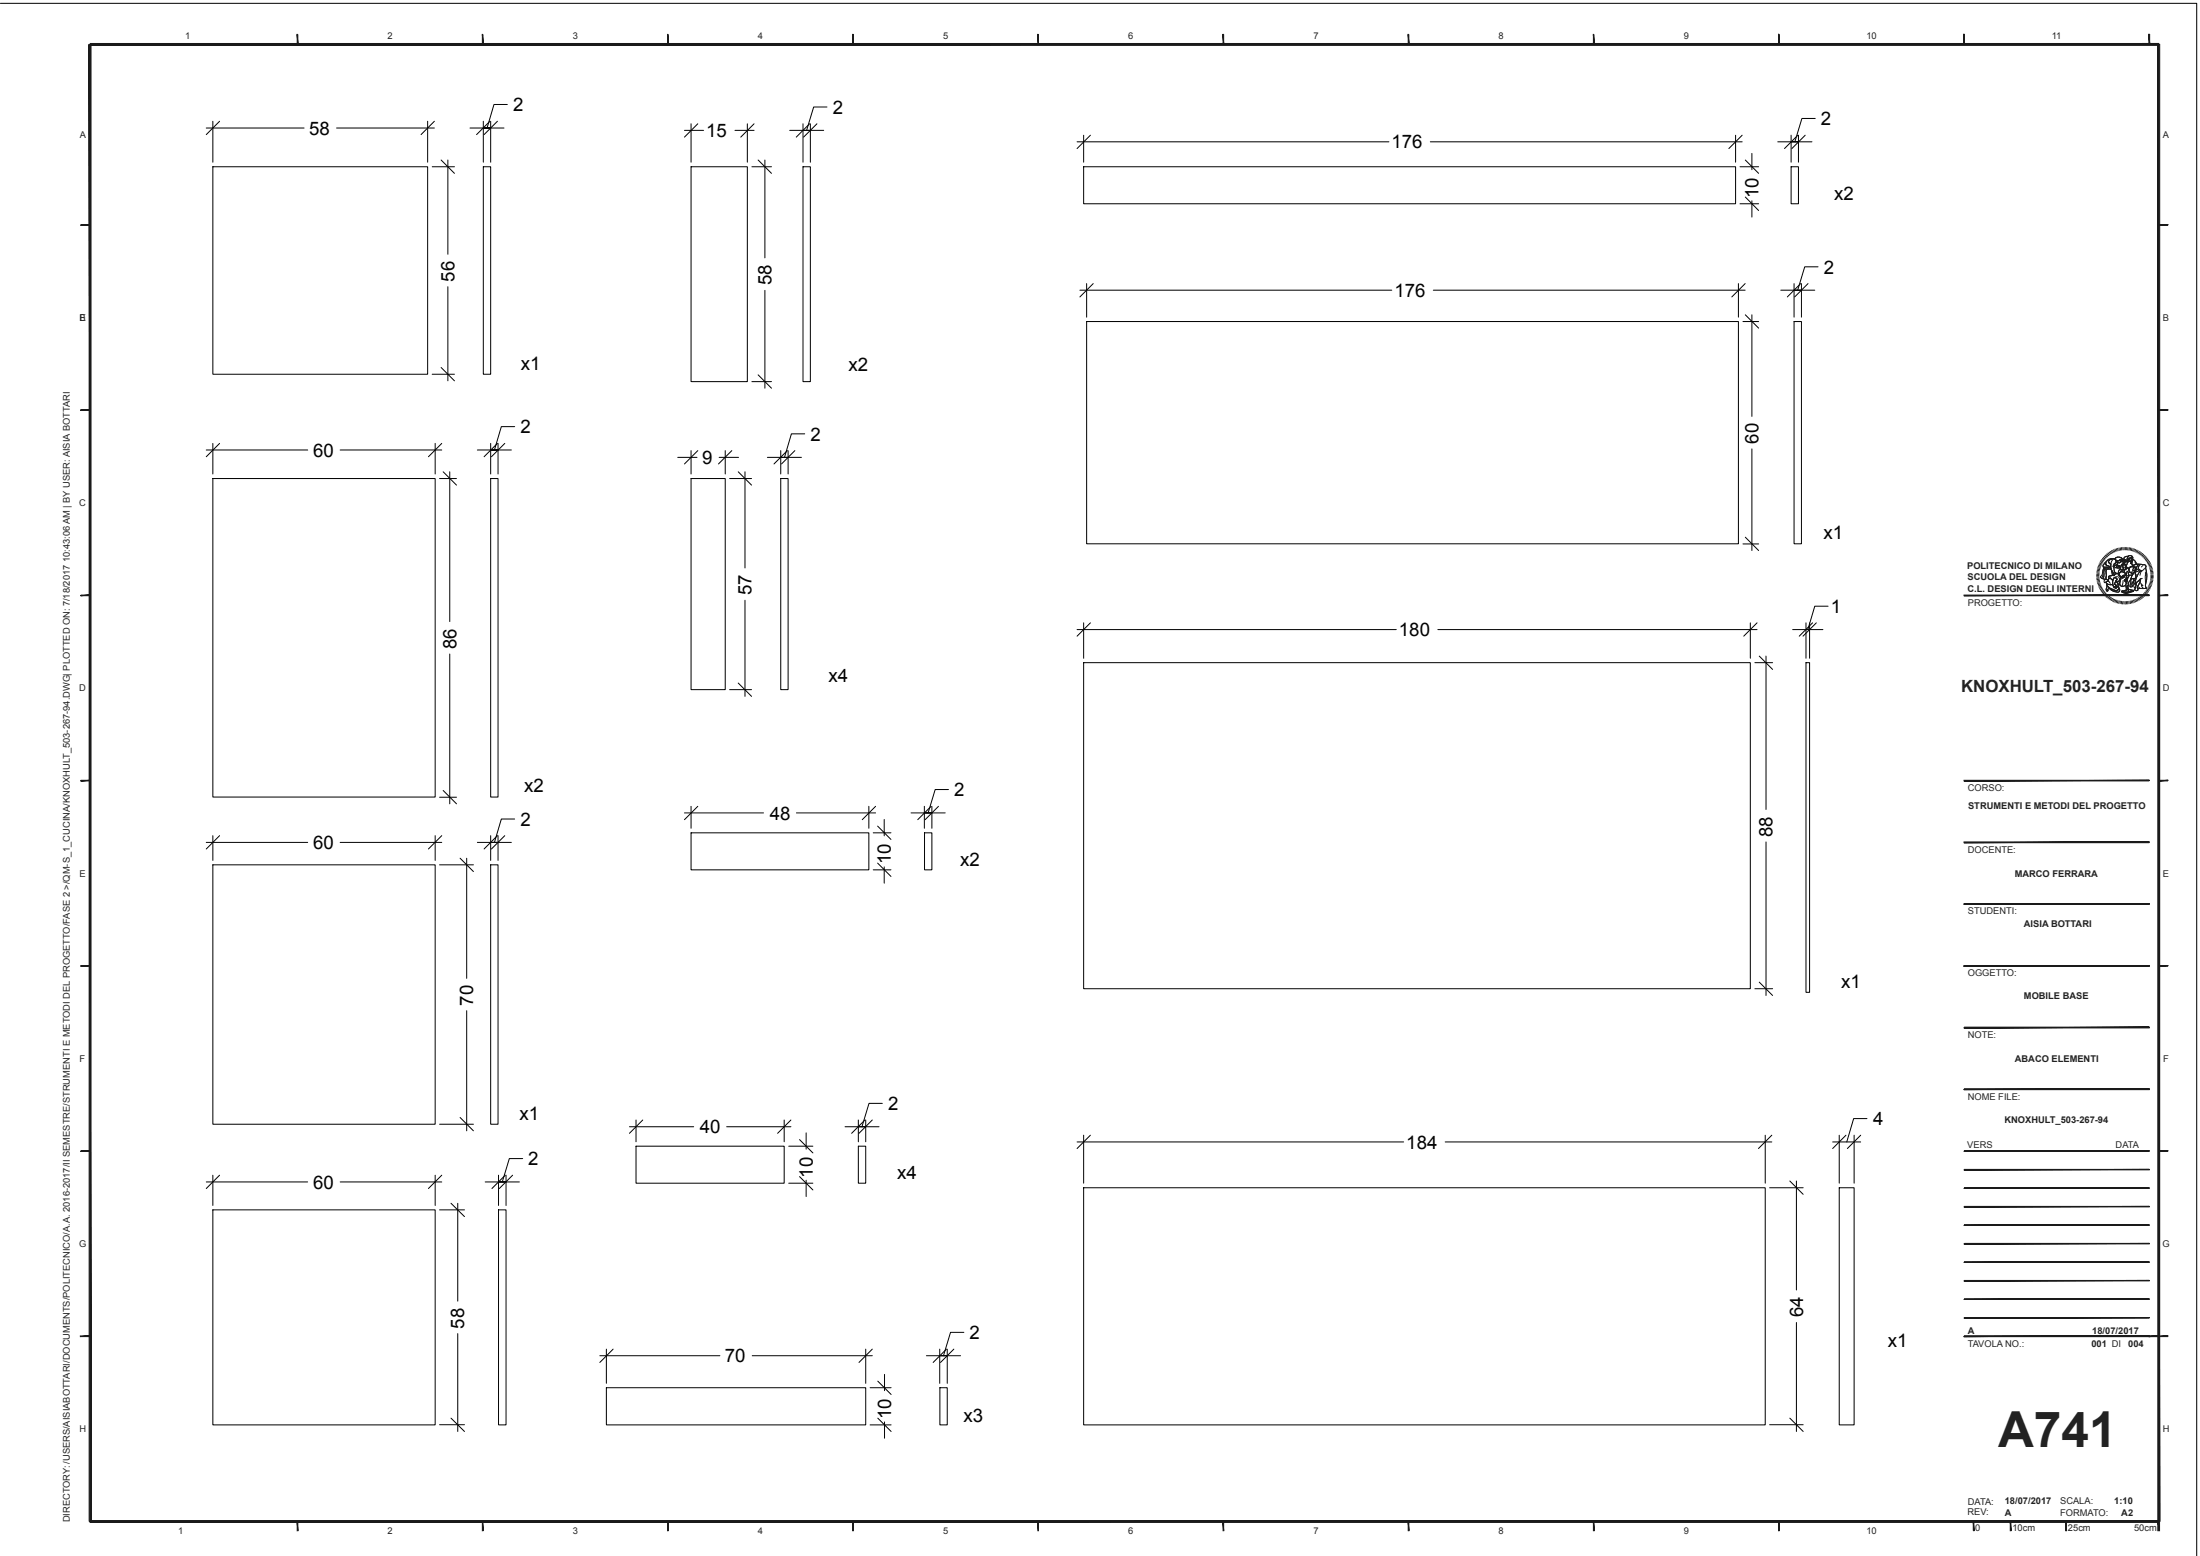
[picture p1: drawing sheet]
<svg xmlns="http://www.w3.org/2000/svg" width="594mm" height="420mm" viewBox="0 0 594 420" stroke-linecap="round" stroke-linejoin="round" font-family="sans-serif">
<g fill="none" stroke="#000" stroke-width=".27">
<path d="M55.7 34.6h26.4M57.5 32.7v11.1M59.3 32.7l-3.6 3.6M90.9 34.6h26.4M115.5 32.7v11.1M117.3 32.7l-3.6 3.6M126.9 34.6h3.6M130.5 34.6h2h-2M130.5 32.7v11.1M132.3 32.7l-3.6 3.6M132.5 32.7v11.1M132.5 34.6h3.6"/>
<path d="M134.3 32.7l-3.6 3.6M137 28.2h-3.6l-1.9 6.4M184.8 35.2h5.2M186.6 33.4v10.4M188.4 33.4l-3.6 3.6M198.4 35.2h5.2M201.8 33.4v10.4M203.6 33.4l-3.6 3.6M213.2 35.2h3.6M216.8 35.2h2h-2M216.8 33.4v10.4M218.6 33.4l-3.6 3.6"/>
<path d="M218.8 35.2h3.6M218.8 33.4v10.4M220.6 33.4l-3.6 3.6M223.3 28.9h-3.6l-1.9 6.3M290.8 38.3h84.2M292.6 36.5v7.3M294.4 36.5l-3.6 3.6M386.2 38.3h84.2M468.6 36.5v7.3M470.4 36.5l-3.6 3.6M480 38.3h3.6M483.6 38.3h2h-2"/>
<path d="M483.6 36.5v7.3M485.4 36.5l-3.6 3.6M485.6 38.3h3.6M485.6 36.5v7.3M487.4 36.5l-3.6 3.6M490.1 32h-3.6l-1.9 6.3M57.5 45h58v56h-58zM116.7 45h6M119.1 43.2l3.6 3.6M120.9 43.2v25.4M130.5 45h2v56h-2zM186.6 45h15.2v58h-15.2z"/>
<path d="M203 45h5.3M204.7 43.2l3.6 3.6M206.5 43.2v26.4M216.8 45h2v58h-2zM292.6 45h176v10h-176zM469.8 45h5M469.8 55h5M471.2 43.2l3.6 3.6M471.2 53.2l3.6 3.6M473 41.4v4.4M473 54.2v4.4M483.6 45h2v10h-2z"/>
<path d="M120.9 77.4v25.4M206.5 78.4v26.4M291.6 78.3h84.2M293.4 76.5v9.1M295.2 76.5l-3.6 3.6M387 78.3h84.2M469.4 76.5v9.1M471.2 76.5l-3.6 3.6M480.8 78.3h3.6M484.4 78.3h2h-2M484.4 76.5v9.1M486.2 76.5l-3.6 3.6"/>
<path d="M486.4 78.3h3.6M486.4 76.5v9.1M488.2 76.5l-3.6 3.6M490.9 72h-3.6l-1.9 6.3M119.1 99.2l3.6 3.6M293.4 86.8h176v60h-176zM470.6 86.8h4.2M471.2 85l3.6 3.6M473 85v27.4M484.4 86.8h2v60h-2zM57.5 119.7v8.2M59.3 119.7l-3.6 3.6"/>
<path d="M116.7 101h6M117.5 119.7v8.2M119.3 119.7l-3.6 3.6M132.5 119.7v8.2M134.3 119.7l-3.6 3.6M134.5 119.7v8.2M136.3 119.7l-3.6 3.6M139 115.2h-3.6l-1.9 6.3M203 103h5.3M204.7 101.2l3.6 3.6M217.3 117.1h-3.6l-1.9 6.4M55.7 121.5h27.4"/>
<path d="M57.5 129.2h60v85.9h-60zM91.8 121.5h27.5M118.7 129.2h4.6M119.7 127.3l3.6 3.6M121.4 127.3v40.5M128.9 121.5h3.6M132.5 129.2h2v85.9h-2zM132.5 121.5h2h-2M134.5 121.5h3.6M183 123.5h5.2M186.6 129.2h9.2v57h-9.2zM186.6 121.6v6.3"/>
<path d="M188.4 121.6l-3.6 3.6M194.2 123.5h5.2M195.8 121.6v6.3M197 129.2h5.9M197.6 121.6l-3.6 3.6M199.3 127.3l3.6 3.6M201.1 127.3v26M207.2 123.5h3.6M210.8 129.2h2v57h-2zM210.8 123.5h2h-2M210.8 121.6v6.3M212.6 121.6l-3.6 3.6"/>
<path d="M212.8 121.6v6.3M212.8 123.5h3.6M214.6 121.6l-3.6 3.6M473 121.2v27.4M470.6 146.8h4.2M471.2 145l3.6 3.6M121.4 176.5v40.5M201.1 162v26M290.8 169.9h86.2M292.6 178.9h180v88h-180zM292.6 168.1v9.6M294.4 168.1l-3.6 3.6"/>
<path d="M388.2 169.9h86.2M472.6 168.1v9.6M473.8 178.9h4.8M474.4 168.1l-3.6 3.6M475 177.1l3.6 3.6M476.8 177.1v41.4M484 169.9h3.6M487.6 178.9h1v89h-1zM487.6 169.9h1h-1M487.6 168.1v9.6M488.6 169.9h3.6M488.6 168.1v9.6"/>
<path d="M489.4 168.1l-3.6 3.6M490.4 168.1l-3.6 3.6M493.6 163.6h-3.6l-1.9 6.3M197 186.2h5.9M199.3 184.4l3.6 3.6M118.7 215.2h4.6M119.7 213.4l3.6 3.6M184.8 219.4h21.3M186.6 217.6v6M188.4 217.6l-3.6 3.6M215 219.4h21.4M234.6 217.6v6"/>
<path d="M236.4 217.6l-3.6 3.6M246 219.4h3.6M249.6 219.4h2h-2M249.6 217.6v6M251.4 217.6l-3.6 3.6M251.6 219.4h3.6M251.6 217.6v6M253.4 217.6l-3.6 3.6M256.1 213.1h-3.6l-1.9 6.3M55.7 227.4h27.4M57.5 233.4h60v70.1h-60zM57.5 225.6v6.7"/>
<path d="M59.3 225.6l-3.6 3.6M91.8 227.4h27.5M117.5 225.6v6.7M118.7 233.4h9.1M119.3 225.6l-3.6 3.6M124.2 231.7l3.6 3.6M126 231.7v32.4M128.9 227.4h3.6M132.5 233.4h2v70.1h-2zM132.5 227.4h2h-2M132.5 225.6v6.7M134.3 225.6l-3.6 3.6"/>
<path d="M134.5 225.6v6.7M134.5 227.4h3.6M136.3 225.6l-3.6 3.6M139 221.1h-3.6l-1.9 6.3M186.6 224.8h48v10h-48zM235.8 224.8h4.8M235.8 234.8h4.8M237 223l3.6 3.6M237 233l3.6 3.6M238.7 221.2v4.4M238.7 234v4.4M249.6 224.8h2v10h-2z"/>
<path d="M476.8 227.3v41.4M126 272.8v32.4M473.8 266.9h4.8M475 265.1l3.6 3.6M238.2 297.8h-3.6l-1.9 6.3M55.7 319h27.4M57.5 317.2v8.2M59.3 317.2l-3.6 3.6M91.8 319h27.5M117.5 317.2v8.2M118.7 303.5h9.1M119.3 317.2l-3.6 3.6"/>
<path d="M124.2 301.6l3.6 3.6M131 319h3.6M134.6 319h2h-2M134.6 317.2v8.2M136.4 317.2l-3.6 3.6M136.6 319h3.6M136.6 317.2v8.2M138.4 317.2l-3.6 3.6M141.1 312.7h-3.6l-1.9 6.3M169.9 304.1h17.4M171.7 309.4h40v10h-40zM171.7 302.3v5.9"/>
<path d="M173.5 302.3l-3.6 3.6M196.2 304.1h17.4M211.7 302.3v5.9M213 309.4h6.5M213 319.4h6.5M213.6 302.3l-3.6 3.6M215.9 307.6l3.6 3.6M215.9 317.6l3.6 3.6M217.7 305.8v4.4M217.7 318.6v4.4M228.2 304.1h3.6M231.8 309.4h1.9v10h-1.9z"/>
<path d="M231.8 304.1h1.9h-1.9M231.8 302.3v5.9M233.5 302.3l-3.6 3.6M233.7 304.1h3.6M233.7 302.3v5.9M235.5 302.3l-3.6 3.6M290.8 308.2h88.2M292.6 306.4v13M294.4 306.4l-3.6 3.6M390.2 308.2h88.2M476.6 306.4v13M478.4 306.4l-3.6 3.6"/>
<path d="M483.3 318.8l3.6 3.6M485 318.8v29.4M494.8 308.2h7.6M496.6 306.4v13M498.4 306.4l-3.6 3.6M500.6 306.4v13M502.4 306.4l-3.6 3.6M504.1 301.9h-3.6l-1.9 6.3M57.5 326.6h60v58h-60zM118.7 326.6h6.7M121.8 324.8l3.6 3.6M123.6 324.8v26.4"/>
<path d="M134.6 326.6h2v58h-2zM292.6 320.6h184v64h-184zM477.8 320.6h9.1M496.6 320.6h4v64h-4zM123.6 360v26.4M260.2 359.6h-3.6l-1.9 6.3M485 357v29.4M161.9 365.9h32.5M163.7 374.6h70v10h-70zM163.7 364.2v9.2M165.5 364.2l-3.6 3.6M203.1 365.9h32.4"/>
<path d="M233.7 364.2v9.2M234.9 374.6h5.7M235.5 364.2l-3.6 3.6M237 372.8l3.6 3.6M238.8 371v4.4M250.1 365.9h3.6M253.7 365.9h2.1h-2.1M253.7 364.2v9.2M253.8 374.6h2v10h-2zM255.5 364.2l-3.6 3.6M255.8 365.9h3.6M255.8 364.2v9.2"/>
<path d="M257.5 364.2l-3.6 3.6M118.7 384.6h6.7M121.8 382.8l3.6 3.6M234.9 384.6h5.7M237 382.8l3.6 3.6M238.8 383.8v4.4M477.8 384.6h9.1M483.3 382.8l3.6 3.6"/>
</g>
<g fill="#1a1a1a" stroke="#1a1a1a" stroke-width=".27">
<path d="M582.6 12v398.7h.5zM582.6 12h.5v398.7z"/>
<path d="M24.3 410.4v.5l558.6-.5zM24.3 410.9l558.6-.5v.5z"/>
<path d="M480.2 9.2l.2 2.5v-2.5zM480.2 9.2l.2 2.5h-.2z"/>
<path d="M530.2 9.2l.2 2.5v-2.5zM530.2 9.2l.2 2.5h-.2z"/>
<path d="M580.2 9.2l.2 2.5v-2.5zM580.2 9.2l.2 2.5h-.2z"/>
<path d="M21.8 110.8h2.5v-.2zM21.8 110.6h2.5l-2.5 .2z"/>
<path d="M582.9 260.8h2.5v-.2zM582.9 260.6h2.5l-2.5 .2z"/>
<path d="M582.9 210.8h2.5v-.2zM582.9 210.6h2.5l-2.5 .2z"/>
<path d="M582.9 160.8h2.5v-.2zM582.9 160.6h2.5l-2.5 .2z"/>
<path d="M582.9 110.8h2.5v-.2zM582.9 110.6h2.5l-2.5 .2z"/>
<path d="M582.9 60.8h2.5v-.2zM582.9 60.6h2.5l-2.5 .2z"/>
<path d="M582.9 360.8h2.5v-.2zM582.9 360.6h2.5l-2.5 .2z"/>
<path d="M582.9 310.8h2.5v-.2zM582.9 310.6h2.5l-2.5 .2z"/>
<path d="M430.2 410.7l.2 2.5v-2.5zM430.2 410.7l.2 2.5h-.2z"/>
<path d="M380.2 410.7l.2 2.5v-2.5zM380.2 410.7l.2 2.5h-.2z"/>
<path d="M480.2 410.7l.2 2.5v-2.5zM480.2 410.7l.2 2.5h-.2z"/>
<path d="M330.2 410.7l.2 2.5v-2.5zM330.2 410.7l.2 2.5h-.2z"/>
<path d="M280.2 410.7l.2 2.5v-2.5zM280.2 410.7l.2 2.5h-.2z"/>
<path d="M230.2 410.7l.2 2.5v-2.5zM230.2 410.7l.2 2.5h-.2z"/>
<path d="M180.2 410.7l.2 2.5v-2.5zM180.2 410.7l.2 2.5h-.2z"/>
<path d="M130.2 410.7l.2 2.5v-2.5zM130.2 410.7l.2 2.5h-.2z"/>
<path d="M80.2 410.7l.2 2.5v-2.5zM80.2 410.7l.2 2.5h-.2z"/>
</g>
<g fill="none" stroke="#1a1a1a" stroke-width=".27">
<path d="M566.1 155.4h.6M566.1 155.7h.6M566.1 154.7h.7M566.1 155h.7M566.1 154.3l.7 .1M566.2 153.9l.7 .2M566.3 153.6l.6 .2M566.4 153.3l.6 .1M566.5 152.9l.6 .2M566.6 152.6l.6 .2M566.7 152.2l.7 .3M566.8 156l-.7 .1"/>
<path d="M566.8 156.3l-.7 .1M566.9 156.7l-.7 .1M566.9 151.9l.6 .3M566.9 157l-.6 .2M567 157.3l-.6 .2M567.1 151.6l.6 .3M567.1 157.6l-.6 .2M567.2 157.9l-.6 .3M567.2 151.3l.6 .4M567.3 158.2l-.6 .3M567.5 151l.5 .4M567.5 158.5l-.6 .3"/>
<path d="M567.6 158.8l-.6 .3M567.7 150.7l.5 .4M567.8 159.1l-.6 .3M567.9 150.5l.5 .4M568 159.4l-.6 .3M568.1 150.2l.5 .4M568.2 159.6l-.6 .4M568.4 149.9l.5 .5M568.4 159.9l-.6 .4M568.6 149.7l.5 .5M568.9 149.4l.4 .6M569.2 149.2l.4 .6"/>
<path d="M569.5 149l.4 .6M569.8 148.9l.3 .5M570.1 148.6l.3 .7M570.4 148.5l.3 .6M570.7 148.3l.3 .7M571.1 148.2l.2 .7M571.4 148.1l.2 .6M571.7 148l.2 .6M572.1 154.8l.6-.5 1 .3 .2 .4a.24 .24 0 0 1 0 .3 .24 .24 0 0 1-.3-.1l-1.1 .6zM572.1 147.9l.1 .7M572.5 147.8l.1 .7M572.5 155.7l.6 .4 .5-.3 .1-.5a.28 .28 0 0 0 .3-.2 .28 .28 0 0 0-.2-.4l-.6-.3-.6-.1-.5 .7h-.2v-.5l.5-.9 1.3 .3 .2-.4h.3v-.4l.6 .2-.1 .5 .3 .5-.3 .6 .2 .5-.9 1a.21 .21 0 0 1-.1 .3 .21 .21 0 0 1-.3-.1l.2 .3 .3-.1-.1 .4 .3-.2-.3 1.1-1.1 .2-.8-.7 .3-.5 .2-1.1"/>
<path d="M572.8 147.8l.1 .7M572.9 159.6l2-.5 1.2 .3-2.1 .5zM573.2 147.8v.6M573.5 147.8v.6M573.8 147.8v.6M574 159.9l2.1-.5v.2l-2.1 .6zM574.1 156.1h.1M574.2 147.8v.6M574.3 158.2l.2-.1 .2 1.1-.3-.6-.3 .7zM574.6 147.8l-.1 .7M574.7 150.1l.6-.1 .4 .1 .2 .4-.5 1.7v-.8l.3-.4-.2-.5-.7 .2-.2 1-.2 .1-.1-1zM574.8 153.3l1-.4 .9 .2 .2 .4-.2 .6-.6 .6-.6 .1-.7-.7z"/>
<path d="M574.8 150.7l.7-.2 .2 .5-.3 .4-.5 .2-.2-.4zM574.9 155.3l.8-.1-.6 1.5-.5 .7 .1 .7-.4 .1-.2 .6-.2-1zM575 147.8l-.2 .7M575.3 147.9l-.1 .7M575.4 156.3l.3-.1a.28 .28 0 0 1 .5 0 .28 .28 0 0 1-.1 .4l-.5 .8v.6a.3 .3 0 0 1-.2 .4 .3 .3 0 0 1-.3-.4zM575.6 148l-.1 .6M575.7 152.8l.8-.4 1-.1-.6 1zM575.8 151l.7 .4 .5 .9-1 .3-.3-.2-.2-.5zM576 148.1l-.2 .6M576.3 154.3h.3v1.3a.71 .71 0 0 1-.9 .6l-.4 .1 .4-1.1zM576.3 148.2l-.2 .6M576.6 148.3l-.2 .6"/>
<path d="M576.8 157.2l1.2-.9-.3 .9-.6 1.3 .1 .4a.35 .35 0 0 1-.1 .5 .35 .35 0 0 1-.5 0h-.2v-.3zM577 148.5l-.3 .6M577.3 148.6l-.3 .6M577.6 148.8l-.3 .6M577.8 152.4h1.1l.5 .4-.1 .5 .3 2.4-.3 2.4 .3 .7h-2.5v-.5l.6-1.1 .3-.9-1.6 1.4 .4-1.7 .6-1.2a.69 .69 0 0 1 .8-.7l-.8-.7v-.4zM577.9 149l-.4 .5M578.2 149.2l-.4 .5M578.5 149.4l-.4 .5M578.8 149.6l-.5 .5M579 160l.5 .5M579 149.9l-.5 .4M579.2 159.8l.5 .4"/>
<path d="M579.3 150.1l-.5 .5M579.4 159.5l.5 .4M579.5 150.4l-.5 .4M579.6 159.2l.5 .4M579.7 150.7l-.5 .4M579.7 159l.6 .3M579.9 158.7l.6 .3M579.9 150.9l-.5 .5M580 158.4l.7 .3M580.2 151.2l-.6 .4M580.2 158.1l.6 .2M580.3 157.8l.6 .2"/>
<path d="M580.4 151.5l-.6 .4M580.4 157.5l.6 .2M580.5 157.2l.6 .1M580.5 151.9l-.6 .3M580.6 156.9l.6 .1M580.6 156.5l.7 .1M580.7 152.2l-.6 .3M580.7 156.2l.6 .1M580.7 155.6h.7M580.7 155.3h.7M580.7 155.9h.7M580.8 152.5l-.6 .2"/>
<path d="M581 152.8l-.7 .2M581 153.2l-.6 .2M581.2 153.5l-.7 .2M581.3 153.9l-.7 .1M581.3 154.2l-.7 .1M581.3 154.6l-.6 .1M581.4 154.9l-.7 .1M568.6 160.1l-.5 .5M568.8 160.4l-.5 .4M569.1 160.6l-.5 .5M569.3 160.8l-.4 .5M569.6 161l-.4 .5"/>
<path d="M569.8 161.2l-.4 .5M570.1 161.3l-.4 .6M570.4 161.5l-.4 .6M570.7 161.7l-.3 .6M571 161.8l-.3 .6M571.3 161.9l-.3 .7M571.6 162l-.2 .7M571.9 162.1l-.2 .7M572.2 162.2l-.2 .7M572.5 162.3l-.1 .7M572.8 162.3l-.1 .7M573.2 162.4l-.1 .6"/>
<path d="M573.5 162.4v.6M573.8 162.4v.7M574.1 162.4l.1 .6M574.4 162.4l.1 .6M574.8 162.3l.1 .7M575.1 162.2l.1 .7M575.4 162.2l.2 .6M575.7 162.1l.2 .6M576.1 162l.2 .6M576.3 161.9l.3 .6M576.6 161.8l.3 .6M576.9 161.6l.3 .6"/>
<path d="M577.2 161.4l.4 .6M577.5 161.3l.4 .6M577.8 161.1l.4 .5M578 160.9l.5 .5M578.3 160.7l.4 .5M578.5 160.5l.5 .5M578.8 160.2l.4 .5"/>
</g>
<path d="M573.6 156.6a.24 .24 0 0 0 .3 0 .24 .24 0 0 0 .1-.3l.5-.4-.4 1.3v-.4l-.3 .1zM574.1 156.1h.1" fill="none" stroke="#1a1a1a" stroke-width=".27"/>
<g fill="none" stroke="#1a1a1a" stroke-width=".27">
<path d="M568 153l.9 .1 .3 .2 .6-.3 .1 .1a.4 .4 0 0 1-.1 .5 .4 .4 0 0 1-.5 0h-.8a.42 .42 0 0 1-.4-.1 .42 .42 0 0 1-.1-.5zM568 153v.5M568.1 153.5l-.3 .7v1.1l-.4 .8 .4 .1M568.2 152.1l.4-.3v.7l1.2 .5-.4 .3-.5-.2h-.8l-.3-.5zM568.3 153.6h.6l-.3 .6v2.2l-.5-.1a.31 .31 0 0 1-.3-.3 .31 .31 0 0 1 .2-.3v-1.4zM568.4 153.6l-.3 .4-.1 1.7-.2 .5 .7 .2M568.6 151.8l-.8 .8 .2 .4 1.4 .3 .5-.3M568.6 151.6l.7-.6 1.3-.2-.9 .3-.4 .5 .4 .6h.3l-.1 .8-1.3-.5zM568.6 157.2l.3 .4 .4 .2 1.1-.1M568.8 157.5l.6 .3 1-.1 .1 .5 .4 .3-.1 .1 .3-.2 .2 .4-.2-.5 .3 .4 .1-.1-.2-.4 .4 .2-.8-.7 .3-.8 .4 .2 .5 1.4-.1 .5-.2 .3-.6 .1-1.3-.5-1-.7zM568.8 157.5v.5l.6 .5 2.1 1.1M568.8 153.6h1.2l.6 1.1-.1 .5-1.2 .4 .1 .6a.28 .28 0 0 1-.2 .3 .28 .28 0 0 1-.3-.1h-.2l-.1-.2v-2z"/>
<path d="M568.9 153.6l-.3 .5 .1 2.3M568.9 158.2l.8 .6 1.5 .6 .6-.1 .3-.5 .2 .3v.5l-.4 .3-1-.2-1.5-.9-.4 .3 .2 .3-.3 .2-.3-.6zM568.9 158.2l-.3 .8 .3 .6 .3-.2-.2-.3 .4-.3 1.2 .8 1.3 .3 .4-.5-.2-.6M569.2 156.6l-.7-.2-.4 .5a.31 .31 0 0 0 .2 .4 .31 .31 0 0 0 .4-.3l.7-.1 .4 .5M569.2 156.4l.2-.2a.35 .35 0 0 1 .4-.2 .35 .35 0 0 1 .3 .3 1.07 1.07 0 0 1 .2 1.5h-.9l-.7-.4a.39 .39 0 0 1 .1-.5 .39 .39 0 0 1 .5 0zM569.4 155.6l1.1-.4a.28 .28 0 0 0 .4 .1 .28 .28 0 0 0 .1-.4l1.1 .1 .5 .9-.1 .7-.8 .5a.27 .27 0 0 1-.4-.1 .27 .27 0 0 1 .2-.4l.1-.3-.2-.2a.66 .66 0 0 0-1 .5l-.6-.6-.4 .1zM569.6 151.1l1.2-.3 .5 .4v.5l-.8 1.1 .5 1.6 .5 .4-.5 .2a.29 .29 0 0 1-.3 .3 .29 .29 0 0 1-.3-.2 .29 .29 0 0 1 .2-.4l-.6-1.2v-1.3h-.3l-.4-.5zM569.7 155.9l.8 .7M569.7 156l-.5 .4 .1 .5M569.8 153l-1.2-.5v-.9l.7-.6 .7-.2 1 .1 .4 .7-.9 1.2 .5 1.7 .5 .3-.5 .1M570 153.6h-1.6a.6 .6 0 0 0-.6 .2 .6 .6 0 0 0-.1 .6l-.1 .6-.5 .7 .3 .4M570.1 153.9l.2 1.4"/>
<path d="M570.3 151.1l-.3 .9-.1 1.3 .7 1.4-.1 .5a.28 .28 0 0 0 .4 .2 .28 .28 0 0 0 .1-.4M570.5 155.2l-1.1 .3-.1 .6h.2M570.6 150.8l-.8 .2-.4 .4-.1 .4 .6 .4M570.7 156.1a.44 .44 0 0 1 .6-.1 .44 .44 0 0 1 .1 .6l-.5 1.1 .8 .7-.4-.2 .2 .4-.1 .1-.3-.4 .1 .5-.1-.4-.3 .2 .1-.1-.4-.5-.1-1.1zM570.7 156.1a.47 .47 0 0 1 .8-.1 .47 .47 0 0 1-.2 .8l-.4 .9 .8 .7-.4-.2 .2 .4-.1 .1-.3-.4 .1 .5-.1-.4-.3 .2 .1-.1-.4-.5-.1-1.1zM570.8 152.2l1-.4-.1 .6-1.2 .4zM570.9 152.7l.6-.3 .4 .2-.4 .2 .2 .5-.6-.1zM570.9 152.7l.2 .5 .6 .1M571 150.9l.8-.6 .7 .1 .5 .4a.28 .28 0 0 1 0 .4 .28 .28 0 0 1-.4-.1l-.1-.1-.7 .4-.5-.1M571.1 150.6l.5-.2h.7l.7 .4a.28 .28 0 0 1-.1 .5 .28 .28 0 0 1-.4-.3l-.7 .4-.6-.3a.24 .24 0 0 1-.2-.2 .24 .24 0 0 1 .1-.3zM571.3 151.2l.5 .2 .7-.4 .3 .2-.2 .5-.4 .3-.4-.2-.6 .1zM571.5 154.8l.7 .3"/>
<path d="M571.6 152.7l.2-.1 .7 .2h-.3l-.1 .5h-.3l-.3-.1zM571.6 157.1l.5 1.7-.3 .5-.7 .1M571.6 152.4l.3 .2M571.7 152.2v.2l-1.1 .4M571.7 155.7l-.7 .2M571.8 151.8l-.3 .5M571.9 155.4l.8 .4M572 152.7h.5l-.3 .1v.5l-.6-.1a.3 .3 0 0 1 0-.5 .3 .3 0 0 1 .4 .1h-.1M572 155.8l.3 .5-.1 .5-.6 .3-.3-.1M572.1 157.7l.8 .6M572.1 155v-.2l.5-.5 .7 .1 .4 .2 .1 .3a.23 .23 0 0 1 .1 .3 .23 .23 0 0 1-.3 0l-1.1 .5M572.2 155.1l.4 .8v.5l-.4 .4"/>
<path d="M572.3 151.7l.1 .1M572.4 151.3l.2 .1M572.4 157l.1 1M572.4 153.6l-.4 .6-.1 .7M572.5 151.4h.1M572.5 155.6l1.2-.4-.1 .6-.5 .2-.5-.1zM572.5 156.5l-.2 .9-.4 .4M572.8 151.5l.9-.1 .1 .3-.5 .2zM572.8 151.2l-.2 .5-.4 .3-.4-.2-.6 .1M572.8 152.4l.5-.2 .6 .1 .3 1.2h-.4l.2-.7-.2-.4-.5-.2-.3 .4 .3 1.2-.6 .1-.3-.4zM572.9 159.6l1.1 .3v.3l-1.1-.3zM572.9 153.9h.1"/>
<path d="M572.9 159.6a5.7 5.7 0 0 1 3.2-.2l-2.1 .5zM573.1 152.4l.5-.2 .3 .5 .1 .8-.2 .3h-.6zM573.2 151.4l.1-.4 .5 .1 .3 .3-.3 .3M573.2 155.8l.1 .1M573.3 151.1l.3-.1 .4 .3a.22 .22 0 0 1 .1 .3 .22 .22 0 0 1-.3 0l-.1-.2h-.5zM573.3 156.7l-.2 1.1a.31 .31 0 0 0-.1 .5 .31 .31 0 0 0 .5-.1l.5-.1M573.3 155.5h.2M573.3 155.8h.1M573.4 155.5l-.1 .1M573.4 152.6h.1M573.5 152.5l-.2 .1M573.6 151.5l-.3-.1-.5 .2 .5 .3 .5-.1v-.4h-.2v.2"/>
<path d="M573.6 153.9v.6M573.7 155.3l-.1 .5-.4 .2-.5-.3M573.7 152.4l.2 .2-.1 .1M573.8 152.5l-.2-.3-.5 .2 .2 1-.1 .5h-.5l-.3-.3 .3-1.1 .4-.3h.7l.4 1a.24 .24 0 0 1 .1 .3 .24 .24 0 0 1-.3 .1 .24 .24 0 0 1-.2-.3M573.9 152.9h-.1M573.9 152.7v.1a.35 .35 0 0 1 0 .5 .35 .35 0 0 1-.5-.1h-.2M573.9 153.6l-.2 .2-.5 .1M574 159.9v.3M574.1 151.6l.1-.1 .2 .4-.3 .8M574.1 156.7l-.1 .5 .3-.2M574.1 151.1l.2 .5M574.2 153.1l-.1-.4 .2-.4v-.7l-.8-.6-.1-.3 .4-.4 .7-.1-.2 .6 .1 1 .2-.1 .1-.5 .2 .4 .5-.2-.1 .7 .2-.2 .5 .7-1.2 .7"/>
<path d="M574.3 156.4l-.1 .3-.1-.2M574.3 154.1l-.2 1.4M574.3 153.3l.4 .3M574.4 155.3l-.4 .4 .1 .4M574.5 155.9l-.3 .1-.2 .4a.21 .21 0 0 1-.1 .3 .21 .21 0 0 1-.3-.1l.1 .3 .4-.1M574.5 154.2l-.4 .9M574.6 150.2l-.8 .1-.3 .6M574.7 150.1l.6-.1 .4 .1 .2 .4-.5 1.7v-.8l.3-.4-.2-.5-.7 .2-.1 .9-.3 .2-.1-.9zM574.7 151.2l.2 .4 .5-.2M574.9 150.9l.2 .1M574.9 155.3l-1 2.5 .2 1 .4-.7 .2 1.4-.3-.9-.4 1 .1-.8M575 151.4h.1"/>
<path d="M575 154.3l-.3 .5 .1 .5 .9-.1 .5-.6M575 151v.1M575 151.3h.1M575.3 151.1l.2 .1M575.4 151.2h.1M575.6 151.9l.3 .7M575.6 154.4h.1M575.7 155.2l-.6 1.5-.5 .7v.9M575.8 154.4h-.3M575.8 151l.7 .4 .2 .6M575.8 154.7h.1M576.1 159.4v.2l-2.1 .6-1.1-.3v-.3"/>
<path d="M576.1 156.2l-.1 .7-.4 .5v.6a.31 .31 0 0 1-.2 .5 .31 .31 0 0 1-.3-.5l.2-1.7M576.4 154l-.1 .4M576.4 153l.3 .1 .2 .4M576.4 151.9l.6 .4M576.5 156.1l-1.2 .2M576.6 157.5l-.2 .2 .3 .2M576.6 154.3v1.6l-.6 1.4 .1 1 .4 .5M576.9 153.3l.7-1 1.5 .1 .3 .4-.2 .5-1.1 .9-.7-.2-.5-.5M576.9 153.5l-.9 1.3h-.5l-.6-.5v-.7l.3-.5 .7-.1 .2 .3-.3 .3v.5h.4l.4-.5-.3-.6-.5-.1-.7 .1-.4 .5 .1 .3M576.9 155l.1 .6M577.4 154.2l-.9 .1M577.4 158.4l.6 .4"/>
<path d="M577.6 152.3h-.9l-1 .5M577.8 157.2l.8 .9M577.8 154.2l-.9 1.6-.5 1.9 1.5-1.4 .5-.2M577.9 152.3l-.5 .7v.4l.1 .3 .8 .4M578 156.3l-.3 .9-.6 1.3 .1 .4a.35 .35 0 0 1-.1 .5 .35 .35 0 0 1-.5 0h-.2v-.3l.5-1.8M578.1 154.2l-.3 1.1M578.2 157.7l.1 .7 .5 .4M578.5 152.7l-.3 .3M579.3 154.4v3.3M579.3 153.3l.3 2.5-.3 2.3 .3 .7h-2.4"/>
</g>
<g fill="#1a1a1a" stroke="#1a1a1a" stroke-width=".27">
<path d="M580.3 360.8h2.5v-.2zM580.3 360.6h2.5l-2.5 .2z"/>
<path d="M530.3 360.6v.2l50-.2zM530.3 360.8l50-.2v.2z"/>
<path d="M530.3 360.6v.2l50-.2zM530.3 360.8l50-.2v.2z"/>
<path d="M530.3 355.7h50zM530.3 355.7h50z"/>
<path d="M530.3 350.6h50zM530.3 350.7l50-.1z"/>
<path d="M530.3 345.6h50zM530.3 345.7l50-.1z"/>
<path d="M530.3 340.6h50zM530.3 340.8l50-.2z"/>
<path d="M530.3 335.6h50zM530.3 335.8l50-.2z"/>
<path d="M530.3 330.6h50zM530.3 330.8l50-.2z"/>
<path d="M530.3 325.6h50zM530.3 325.8l50-.2z"/>
<path d="M530.3 320.6h50zM530.3 320.8l50-.2z"/>
<path d="M530.3 227.5h50v-.2zM530.3 227.3h50l-50 .2z"/>
<path d="M530.3 244.1h50v-.2zM530.3 243.9h50l-50 .2z"/>
<path d="M530.3 243.9v.2l50-.2zM530.3 244.1l50-.2v.2z"/>
<path d="M530.3 260.6v.2l50-.2zM530.3 260.8l50-.2v.2z"/>
<path d="M530.3 160.8h50v-.2zM530.3 160.6h50l-50 .2z"/>
<path d="M530.3 260.6v.2l50-.2zM530.3 260.8l50-.2v.2z"/>
<path d="M530.3 277.3v.2l50-.2zM530.3 277.5l50-.2v.2z"/>
<path d="M530.3 260.6v.2l50-.2zM530.3 260.8l50-.2v.2z"/>
<path d="M530.3 260.6v.2l50-.2zM530.3 260.8l50-.2v.2z"/>
<path d="M530.3 210.8h50v-.2zM530.3 210.6h50l-50 .2z"/>
<path d="M530.3 293.9v.2l50-.2zM530.3 294.1l50-.2v.2z"/>
<path d="M530.3 293.9v.2l50-.2zM530.3 294.1l50-.2v.2z"/>
<path d="M530.3 315.6h50zM530.3 315.8l50-.2z"/>
<path d="M530.3 310.6v.2l50-.2zM530.3 310.8l50-.2v.2z"/>
<path d="M580.3 360.8h2.5v-.2zM580.3 360.6h2.5l-2.5 .2z"/>
<path d="M24.1 12v398.7h.5zM24.1 12h.5v398.7z"/>
<path d="M21.8 260.6v.2l2.5-.2zM21.8 260.8l2.5-.2v.2z"/>
<path d="M21.8 210.6v.2l2.5-.2zM21.8 210.8l2.5-.2v.2z"/>
<path d="M21.8 160.6v.2l2.5-.2zM21.8 160.8l2.5-.2v.2z"/>
<path d="M21.8 110.6v.2l2.5-.2zM21.8 110.8l2.5-.2v.2z"/>
<path d="M21.8 60.6v.2l2.5-.2zM21.8 60.8l2.5-.2v.2z"/>
<path d="M21.8 310.6v.2l2.5-.2zM21.8 310.8l2.5-.2v.2z"/>
<path d="M21.7 360.8h2.5v-.2zM21.7 360.6h2.5l-2.5 .2z"/>
<path d="M24.3 11.7v.5l558.6-.5zM24.3 12.2l558.6-.5v.5z"/>
<path d="M430.2 9.3l.2 2.5v-2.5zM430.2 9.3l.2 2.5h-.2z"/>
<path d="M380.2 9.3l.2 2.5v-2.5zM380.2 9.3l.2 2.5h-.2z"/>
<path d="M330.2 9.3l.2 2.5v-2.5zM330.2 9.3l.2 2.5h-.2z"/>
<path d="M280.2 9.3l.2 2.5v-2.5zM280.2 9.3l.2 2.5h-.2z"/>
<path d="M230.2 9.3l.2 2.5v-2.5zM230.2 9.3l.2 2.5h-.2z"/>
<path d="M180.2 9.3l.2 2.5v-2.5zM180.2 9.3l.2 2.5h-.2z"/>
<path d="M130.2 9.3l.2 2.5v-2.5zM130.2 9.3l.2 2.5h-.2z"/>
<path d="M80.2 9.3l.2 2.5v-2.5zM80.2 9.3l.2 2.5h-.2z"/>
<path d="M532.8 410.7v2.5h.2zM532.8 410.7h.2v2.5z"/>
<path d="M542.8 410.7l.1 2.5v-2.5zM542.8 410.7l.1 2.5h-.1z"/>
<path d="M557.8 410.7l.1 2.5v-2.5zM557.8 410.7l.1 2.5h-.1z"/>
<path d="M582.6 410.7l.5 2.5v-2.5zM582.6 410.7l.5 2.5h-.5z"/>
</g>
<path d="M.1 .9h593v419.1" fill="none" stroke="#000" stroke-width=".27"/>
<text font-size="13.4" fill="#222" x="539.5" y="390.5">A741</text>
<g font-size="5">
<text x="138.5" y="30">2</text>
<text x="224.9" y="30.7">2</text>
<text x="491.6" y="33.8">2</text>
<text x="83.5" y="36.3">58</text>
<text x="190.7" y="37">15</text>
<text x="375.7" y="40.1">176</text>
<text x="474.8" y="53.5" transform="rotate(-90 474.8 53.5)">10</text>
<text x="495.2" y="53.9">x2</text>
<text x="122.7" y="76" transform="rotate(-90 122.7 76)">56</text>
<text x="208.3" y="77" transform="rotate(-90 208.3 77)">58</text>
<text x="492.4" y="73.8">2</text>
<text x="376.5" y="80.1">176</text>
<text x="140.6" y="99.9">x1</text>
<text x="229.1" y="100.3">x2</text>
<text x="140.5" y="117">2</text>
<text x="218.8" y="118.9">2</text>
<text x="474.8" y="119.7" transform="rotate(-90 474.8 119.7)">60</text>
<text x="84.6" y="123.3">60</text>
<text x="189.5" y="125.2">9</text>
<text x="492.4" y="145.6">x1</text>
<text x="202.9" y="160.7" transform="rotate(-90 202.9 160.7)">57</text>
<text x="494.3" y="165.4">1</text>
<text x="377.7" y="171.7">180</text>
<text x="123.3" y="175.2" transform="rotate(-90 123.3 175.2)">86</text>
<text x="223.7" y="184.1">x4</text>
<text x="141.5" y="213.7">x2</text>
<text x="257.7" y="214.9">2</text>
<text x="207.8" y="221.2">48</text>
<text x="140.5" y="222.9">2</text>
<text x="478.6" y="225.9" transform="rotate(-90 478.6 225.9)">88</text>
<text x="84.6" y="229.2">60</text>
<text x="240.6" y="233.3" transform="rotate(-90 240.6 233.3)">10</text>
<text x="259.3" y="233.6">x2</text>
<text x="497.1" y="266.8">x1</text>
<text x="127.8" y="271.5" transform="rotate(-90 127.8 271.5)">70</text>
<text x="239.8" y="299.6">2</text>
<text x="140.3" y="302.4">x1</text>
<text x="189" y="305.9">40</text>
<text x="505.8" y="303.7">4</text>
<text x="379.7" y="310">184</text>
<text x="142.6" y="314.5">2</text>
<text x="219.4" y="317.9" transform="rotate(-90 219.4 317.9)">10</text>
<text x="84.6" y="320.8">60</text>
<text x="242.2" y="318.2">x4</text>
<text x="125.4" y="358.6" transform="rotate(-90 125.4 358.6)">58</text>
<text x="486.8" y="355.5" transform="rotate(-90 486.8 355.5)">64</text>
<text x="261.8" y="361.5">2</text>
<text x="509.8" y="363.5">x1</text>
<text x="195.7" y="367.7">70</text>
<text x="240.6" y="383.1" transform="rotate(-90 240.6 383.1)">10</text>
<text x="260.1" y="383.9">x3</text>
</g>
<text font-size="4.5" fill="#222" x="529.5" y="186.7">KNOXHULT_503-267-94</text>
<g font-size="2.5" fill="#222">
<text x="50" y="10.6">1</text>
<text x="104.6" y="10.6">2</text>
<text x="154.6" y="10.6">3</text>
<text x="204.6" y="10.6">4</text>
<text x="254.6" y="10.6">5</text>
<text x="304.6" y="10.6">6</text>
<text x="354.6" y="10.6">7</text>
<text x="404.6" y="10.6">8</text>
<text x="454.6" y="10.6">9</text>
<text x="503.9" y="10.6">10</text>
<text x="554" y="10.6">11</text>
<text x="21.5" y="37.3">A</text>
<text x="584" y="37.3">A</text>
<text x="21.4" y="86.6">B</text>
<text x="21.6" y="86.6">E</text>
<text x="584" y="86.6">B</text>
<text x="21.4" y="136.6">C</text>
<text x="583.9" y="136.6">C</text>
<text x="531.1" y="153.6">POLITECNICO DI MILANO</text>
<text x="531.2" y="156.7">SCUOLA DEL DESIGN</text>
<text x="531.2" y="159.7">C.L. DESIGN DEGLI INTERNI</text>
<text x="531.3" y="163.5">PROGETTO:</text>
<text x="21.4" y="186.6">D</text>
<text x="583.9" y="186.6">D</text>
<text x="531.3" y="213.5">CORSO:</text>
<text x="531.4" y="218.4">STRUMENTI E METODI DEL PROGETTO</text>
<text x="531.3" y="230.1">DOCENTE:</text>
<text x="21.4" y="236.6">E</text>
<text x="544" y="236.6">MARCO FERRARA</text>
<text x="584" y="236.6">E</text>
<text x="531.3" y="246.8">STUDENTI:</text>
<text x="546.5" y="250.2">AISIA BOTTARI</text>
<text x="531.3" y="263.5">OGGETTO:</text>
<text x="546.5" y="269.7">MOBILE BASE</text>
<text x="531.3" y="280.1">NOTE:</text>
<text x="21.5" y="286.6">F</text>
<text x="544" y="286.6">ABACO ELEMENTI</text>
<text x="584.1" y="286.6">F</text>
<text x="531.3" y="296.8">NOME FILE:</text>
<text x="541.2" y="303">KNOXHULT_503-267-94</text>
<text x="531.2" y="309.9">VERS</text>
<text x="571.2" y="309.9">DATA</text>
<text x="21.4" y="336.6">G</text>
<text x="583.9" y="336.6">G</text>
<text x="531.3" y="360">A</text>
<text x="564.9" y="360">18/07/2017</text>
<text x="531.3" y="363.6">TAVOLA NO.:</text>
<text x="564.7" y="363.6">001 DI</text>
<text x="574.6" y="363.6">004</text>
<text x="21.4" y="386.6">H</text>
<text x="583.9" y="386.6">H</text>
<text x="531.3" y="406.2">DATA:</text>
<text x="541.3" y="406.1">18/07/2017</text>
<text x="556.2" y="406.1">SCALA:</text>
<text x="570.8" y="406.1">1:10</text>
<text x="18.9" y="410.9" transform="rotate(-90 18.9 410.9)">DIRECTORY: /USERS/AISIABOTTARI/DOCUMENTS/POLITECNICO/A.A. 2016-2017/II SEMESTRE/STRUMENTI E METODI DEL PROGETTO/FASE 2 &gt;/QM-S_1_CUCINA/KNOXHULT_503-267-94.DWG| PLOTTED ON: 7/18/2017 10:43:06 AM | BY USER: AISIA BOTTARI</text>
<text x="531.2" y="409">REV:</text>
<text x="533.3" y="413.2">0</text>
<text x="541.3" y="409.1">A</text>
<text x="543.4" y="413.2">10cm</text>
<text x="556.2" y="409.1">FORMATO:</text>
<text x="558.4" y="413.2">25cm</text>
<text x="572.7" y="409.1">A2</text>
<text x="576.2" y="413.2">50cm</text>
<text x="48.1" y="414.1">1</text>
<text x="104.6" y="414.1">2</text>
<text x="154.6" y="414.1">3</text>
<text x="204.6" y="414.1">4</text>
<text x="254.6" y="414.1">5</text>
<text x="304.6" y="414.1">6</text>
<text x="354.6" y="414.1">7</text>
<text x="404.6" y="414.1">8</text>
<text x="454.6" y="414.1">9</text>
<text x="503.9" y="414.1">10</text>
</g>
</svg>
